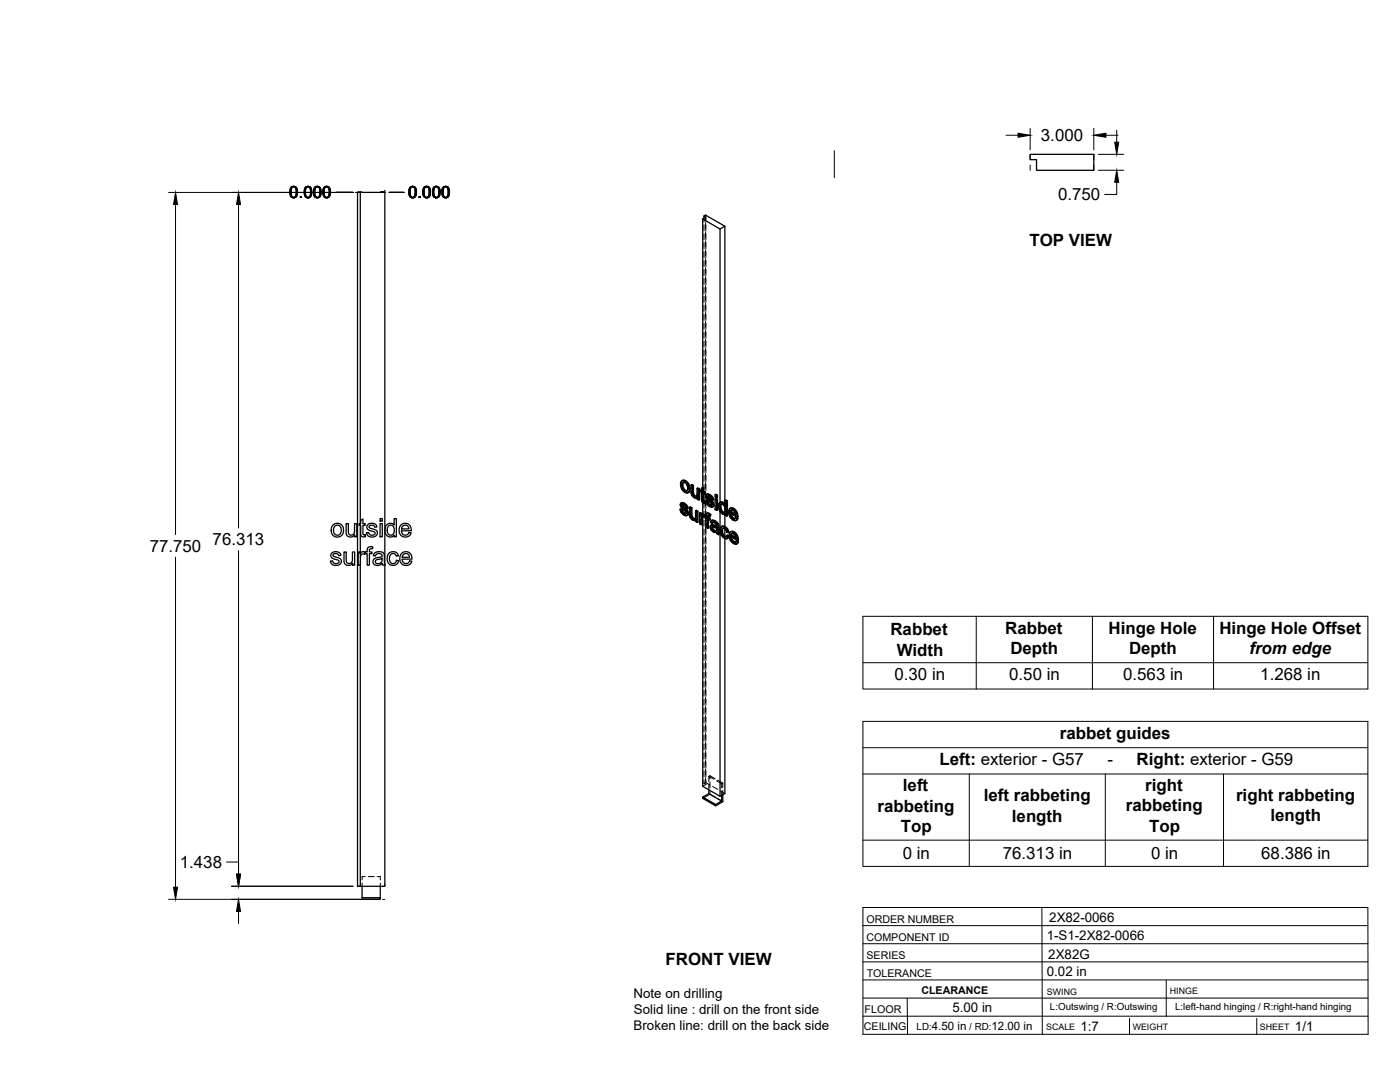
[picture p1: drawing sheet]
<svg xmlns="http://www.w3.org/2000/svg" width="559mm" height="432mm" viewBox="0 0 559 432" stroke-linecap="round" stroke-linejoin="round" font-family="sans-serif">
<!-- layer: Visible -->
<g fill="none" stroke="#000" stroke-width=".51">
<path d="M143.8 76.8h9.8v148.5M411.2 61.6h25.4v6.4h-22.9v-4.3h-2.5zM280.5 87.4v107.2M281 86.2l.6-.3 7.7 4.4-1.9 1.1-6.9-4M281 86.2l.7 .5-1.2 .7M281 86.2v.9M287.4 91.4v109.1M289.3 90.3v110.7M272.2 191.8l.8-.2 .7 .2zM272.2 191.8l-.5 .7-.1 .8 .5 1.9 1.6 1.5h.7l.5-.3M272.3 193.6l.3 1.5M272.6 195.1l.3-.2 .8 .8-.3 .2z"/>
<path d="M272.8 192.5l-.2 .9M272.9 194.9l-.3-1.5-.3 .1 .2-.8 .5-.2 .9 .6 .5 1.4-.2 1.4h-.8M273.4 192l1 1a1.92 1.92 0 0 1 1 2M273.7 195.7l.5 .2M273.7 191.8l1.2 1.3M274.6 193.3l.5 1.9 .3-.2-.2 1.2M275.1 195.2l-.2 1.2 .3-.2-.6 .5M275.8 193.5l.7 .4 .3-.2v3.2M276.5 193.9v3.1l.3-.1 .3 .6M276.5 197.1l.3 .6 .3-.2 .5 .4M276.8 197.7l.4 .4h.9l-.3 .1M276.8 193.7l-.7-.3-.3 .1v2.9l.3 1.1 .8 1a.97 .97 0 0 0 1.4 .1v.6l.5 .4"/>
<path d="M277.2 198.1l.6 .1M278.2 194.9l.6 .4 .4-.2v4.3l-.4 .2v-4.3M278.3 198.6l-.3 .2M279.2 195.1l-.7-.4-.3 .2v2.6l-.4 .7M280 195.5l-.5 .1v.6l.5 .3v3.3l.8 1h.8l-.1-.7-.6 .1M280 194.8l.9-.2v1.5M280.6 194.8v1.5l.3-.2 .6 .3M280.6 196.3l.6 .3 .3-.2v.6l-.3 .2v-.6M280.6 199.8l.7 .2M280.7 200l.8 .1M280.9 194.6l-.9 .2v1.1l-.5-.3M280.9 197v2.6"/>
<path d="M281.2 197.2l-.6-.4v2.9l.5 .1M281.6 199.9l.6 .2M282.1 197.3l1.3 .1M282.3 198.3l.1 .3 .3-.2 .2 .4M282.4 198.6l.2 .3a1.16 1.16 0 0 1 1.4 .8l.4 .4M282.4 197.2l-.4 .2M282.5 197.4l.6 .2 .3-.2 .7 .6M282.5 199.9l-.6-.2-.3 .2 .4 1.2 .9 .9a1.24 1.24 0 0 0 1.6 .2M282.6 198v.1M282.6 198.9l1.5 1.4 .3-.2 .4 .7M282.7 198.4l-.1-.3-.3 .2 .1-.2 1 .3 .5 1 .6 .2M282.8 197.2l-.9 .3-.2 .9 .4 .8 1.9 1.8-.2 .7"/>
<path d="M283.1 197.6l.7 .6 .3-.2 .5 .7M283.8 198.2l.5 .7 .3-.2 .2 .8-.3 .1-.2-.7M285.4 199.1l.3-.2 .7 .3-.4 .2zM285.4 197.4l.3-.2 .7 .4-.4 .2zM285.4 199.1v4.2l.6 .4M285.4 197.4v.8l.6 .4M286.4 199.2v4.3l-.4 .2v-4.3M286.4 197.6v.8l-.4 .2v-.8M289.4 199.7l.6 .3 .3-.1v5.9l-.3 .2v-6M290.3 199.9l-.6-.4-.3 .2v2.1l-.4-.7M133 209.4l1.7-.6 1.4 .5 .9 1.3v2.1l-.8 1.1-1.8 .5-1.5-.7-.7-1.6a2.9 2.9 0 0 1 .8-2.6zM133.5 210.1l.6-.4 .9-.1 .9 .7 .3 1.8-.8 1.3-1.2 .1-.8-.6-.3-1.5z"/>
<path d="M138.2 209h.8l.1 3.7a1.31 1.31 0 0 0 1.7 .7 1.31 1.31 0 0 0 .7-1.6v-2.8h.9v5.2h-.8v-.8a1.86 1.86 0 0 1-2.2 .9 1.86 1.86 0 0 1-1.2-2.1zM143.8 209v-132.2h-1.1v276.9h1.1M143.8 209.6v11.4M144 207.6l.9-.5v1.9h.9v.6h-.9v3.4l.2 .4h.7l.1 .8h-1.3l-.6-.6v-4h-.7v-.6h.7zM146.7 209.5l.9-.6h1.6a1.47 1.47 0 0 1 1.2 1.4l-.8 .1a1.17 1.17 0 0 0-1.2-.9 1.17 1.17 0 0 0-1.1 .9l.4 .4 2.1 .6a1.6 1.6 0 0 1 .7 2 1.6 1.6 0 0 1-2 .9l-1.5-.3-.7-1.4 .9-.1 .4 .8 .5 .3 1.3-.3a.73 .73 0 0 0 .3-.9 .73 .73 0 0 0-.9-.4l-1.1-.3a1.41 1.41 0 0 1-1-2.2zM151.7 209h.9v5.2h-.9zM151.7 206.9h.9v1.1h-.9zM154.2 209.6l1.2-.7a1.86 1.86 0 0 1 1.9 .7v-2.7h.9v7.3h-.8v-.6a2.17 2.17 0 0 1-2.7 .4 2.17 2.17 0 0 1-1.1-2.4zM154.9 210.1l.5-.4 .8-.1 1 .8 .2 1.8-.8 1.2-1.2 .1-.7-.9-.1-1.5zM160 209.6a2.46 2.46 0 0 1 2.9-.5 2.46 2.46 0 0 1 1.2 2.7h-3.9l.3 1 .8 .7a1.46 1.46 0 0 0 1.9-1l.9 .1-.5 1-.9 .6-1.5 .1-1.2-.7-.7-1.7 .1-1.1zM160.7 210l.6-.4 1 .1 .6 .5 .3 .9h-2.9zM271.4 203.3l.6 .2"/>
<path d="M271.9 200.7l1.3 .1M272 203.5l.4-.2 .2 .9-.3 .1zM272.1 201.7l.7 .5M272.2 202l.2 .4a1.49 1.49 0 0 1 1.6 .9l.3 .2M272.2 200.6l-.4 .2M272.3 204.3l.7 .7h.8M272.3 200.8l.6 .2 .3-.2 .8 .6M272.4 203.3l-.7-.2-.3 .2 .5 1.3 .8 .8a1.26 1.26 0 0 0 1.6 .2M272.4 202.4l1.5 1.3 .4-.2 .4 .7M272.5 201.4l-.1 .1M272.5 201.8l-.1-.3-.3 .2 .1-.2 1 .3 .5 1 .7 .3M272.6 204.2l.7 .6"/>
<path d="M272.6 200.6l-.8 .2-.3 .9 .4 .9 1.8 1.7 .2 .5-.3 .3M272.9 201l.7 .6 .4-.2 .5 .7M273 205l.6 .1M273.6 201.6l.5 .7 .4-.2 .2 .8-.3 .2-.3-.8M273.7 205.1h-.1M273.9 203.7l.4 .6 .4-.1 .1 .7M274.3 204.3l.2 .8 .3-.2-.2 .6M274.5 205.1l-.2 .5 .3-.1-.4 .3M275.2 202.4l.7 .4 .3-.2v3.2M275.9 202.8v3.1l.3-.1 .3 .6M275.9 206l.3 .6 .3-.2 .4 .4M276.2 206.6l.4 .4h.9"/>
<path d="M276.2 202.6l-.7-.3-.3 .1v3.1l.3 1.1 .8 .8a.97 .97 0 0 0 1.4 .1M276.6 207l.6 .2M277.5 207l-.3 .2M277.6 203.8l.7 .4 .3-.2v4.3l-.3 .2v-4.3M277.7 207.5v.7l.6 .3M277.7 207.6l-.2 .1M278.6 204l-.7-.4-.3 .2v2.7l-.4 .7M279.8 205.1v.6l.7-.5 .4 .1M280 206.4l.2 2.8-.3 .2v-2.2M280.1 204.9l-.6-.3-.3 .1v4.3l.7 .4M280.2 205.4l.7-.1 .6 .4M280.3 206.1v.1"/>
<path d="M280.5 200.5v4.7l-.4 .2v-.5l-.3 .2-.6-.4M280.6 205.4l.6 .5M281 206.6l-.8-.5-.2 .3 .3-.2-.1 .8M281.2 206.5l.6 .3v3.7l.6 .4M281.2 206.5v-.4l-.2 .5M281.2 200.3l.1 .7M281.2 206.5l-.2 .1M282.2 204.9h.9l.6 .4M282.2 200.1l.3-.2 .3 .8-.3 .2zM282.4 206.6l.7 .4 .3-.2v.6l-.3 .2v-.6M282.5 204.7l-.5 .2M282.5 200.9l.7 .6h.8"/>
<path d="M282.7 207.3v3.4l-.3 .2v-3.8l.7 .5M282.7 205.7v.7M282.8 205.1l.6 .4 .3-.2-.4 .8 .1-.6M282.8 200.7l.7 .7M283.1 204.9l-.6-.2-.5 .3-.2 1.2-.6-.3 .6-.1M283.2 201.5l.6 .2M283.3 206.1a.45 .45 0 0 0-.5-.5 .45 .45 0 0 0-.4 .6v.4l.3-.2 .7 .4M283.9 209.6l.7-.2 1.4 .5M283.9 201.7h-.1M284.1 210.7l.2 .6 .3-.2 .6 .5M284.1 200.3l.4 .6 .3-.1 .2 .7M284.2 210.4l-.1 .3 .3-.2 .2 .6"/>
<path d="M284.2 209.4l-.5 .2M284.3 211.3l.5 .5h1h-1M284.3 210.3l-.1 .1M284.4 207.8l.8 .3 .3-.2 .8 .6M284.4 210.3l.8 .3a.72 .72 0 0 1 .8 .6 .72 .72 0 0 1-.5 .8M284.4 210.3l-.2 .1M284.4 210.3v.2M284.5 200.9l.2 .8 .3-.2-.2 .6M284.5 208.4l-.4 .5 .6-.5 1.1 .9a.48 .48 0 0 1 .1 .8 .48 .48 0 0 1-.7-.2l-.9-.3M284.6 209.4l-1 .3-.2 1 .7 1.1 1.1 .7a.63 .63 0 0 1 .7 0 .63 .63 0 0 1 .3 .5l.6 .4M284.7 201.7l-.2 .5 .3-.1-.5 .3M284.7 207.6l-.8 .2"/>
<path d="M285.2 208.1l.8 .6 .3-.2 .4 .5M285.5 207.9l-.8-.3-.9 .3-.3 .5 .6 .5M286 208.7l.4 .5 .3-.2 .2 .7M286.4 209.2l.2 .6 .3-.1 .1 2.9M286.6 209.8l.1 2.9 .3-.1 .1 .6-.3 .2-.1-.6M287.4 204.2v113.6l-6.9-4v-107.7M287.4 202.4l.3 1.4M287.5 200.4h1.2l.6 .6M287.7 201.3h.7l.7 .8 .3 1.1-.2 1.4M287.7 201.3l-.3 1.1 .4-.2 .3 1.4M287.7 203.8l.4-.2 .7 .8-.5 .1zM287.8 201.2l-.1 .1"/>
<path d="M287.8 200.3l-.5 .2M288 201.2l-.2 1M288.1 212l.3 1.4 .3-.2 .7 .8M288.2 210.1l.9 .2 .3-.2 1 1M288.4 213.4l.7 .8h.8M288.4 200.6l.6 .5h.4M288.4 204.6h.8M288.5 209.9l-.6 .3M288.6 210.8l-.2 1M288.7 200.4l-.9-.1-.7 .4-.2 2.1 1 2 1 .5 .5-.2v.6l.6 .3M288.8 204.4l.4 .1M289.1 210.3l.9 .8a.88 .88 0 0 1 .7 .5 .88 .88 0 0 1-.1 1l-.5-1.3"/>
<path d="M289.3 214.9v101.8l-1.9 1.1M289.3 202.6v1.7M289.3 205.2v4.9M289.3 211.1v2.9M289.4 210.1l-.9-.2-.7 .4-.3 .6v1.4l.9 2 1 .7h.7M289.4 205.1l-.2 .2M290 213.7l.7 .4M290.6 212.6l-.6-.3-.6-1.1-.9-.4-.4 1.2 .3-.2 .3 1.4M290.7 214.1l.3-.1-.2 .5-.7 .5zM291 214l-.6-.5-.7 .8-.6-.1M291.3 202.9h.9a1.88 1.88 0 0 1 1.9 1.3M291.5 212.3h.9a1.88 1.88 0 0 1 1.9 1.2"/>
<path d="M291.5 204.3l2.1 1.2-.5-1.4-.9-.6-.6 .3-.1 .5 .3-.2 1.7 1M291.7 213.6l2.1 1.2-.6-1.4-.8-.5h-.4l-.3 .7 .3-.1 1.7 .9M291.8 206.1l.8 .9 .8-.1M291.8 205.1l.3 .9M292 203.5l-.2 .6M292 214.4l.3 .9M292 215.5l.8 .8h.8M292.2 212.9l-.2 .6M292.5 203.1l1 .9a1.94 1.94 0 0 1 1.1 2.1M292.6 207l.6 .1M292.7 212.4l1.1 1a1.96 1.96 0 0 1 .9 2M292.8 216.3l.5 .2"/>
<path d="M292.9 202.9l-.9-.3-1 .6-.2 1.1 .2 1.4 .7 1.1 1.2 .9h.9l.7-.8M293.1 212.2l-1-.2-.9 .7-.2 1.3 .3 1.2 .7 1.1 1.2 .8h.7l.8-.8M293.3 207l-.1 .1M293.5 216.4l-.2 .1M293.6 206.7l.6 .4M293.8 204.3l.4 1.9 .4-.1-.4 .1M293.8 216l.6 .5M293.9 213.7l.5 1.9 .3-.2-.3 .2M294.2 206.4l-2.8-1.5 .4 1.2 .3-.1 .8 .8M294.4 215.8l-2.8-1.6 .4 1.3 .3-.2 .8 .9M294.5 206.9l-.7 .8M294.5 206.9l-.6-.4-.7 .6"/>
<path d="M294.7 216.3l-.7 .8M294.7 216.3l-.6-.5-.8 .7M132.4 220.7l1.2-.5h1.1a1.53 1.53 0 0 1 1.4 1.4l-.9 .1a1.17 1.17 0 0 0-1.1-.9 1.17 1.17 0 0 0-1.2 .9l3.1 1.5a1.85 1.85 0 0 1-.4 2.1 1.85 1.85 0 0 1-2.2 .3l-1.1-.6-.4-1 .9-.2 .3 .8 .7 .3 1.2-.2a.81 .81 0 0 0 .2-1.1 .81 .81 0 0 0-1-.3l-1.2-.4a1.35 1.35 0 0 1-.6-2.2zM137.3 220.3h.9v2.9a1.31 1.31 0 0 0 1.3 1.7 1.31 1.31 0 0 0 1.2-1.8v-2.8h.9v5.2h-.8v-.7a1.86 1.86 0 0 1-2.3 .8 1.86 1.86 0 0 1-1.2-2.1zM143 220.3h.7v.8a1.26 1.26 0 0 1 2.1-.7l.8-.1v-1.2a1.56 1.56 0 0 1 2.2-.9l-.1 .8a.81 .81 0 0 0-.9 0 .81 .81 0 0 0-.4 .8v.5h1.1v.7h-1.1v4.5h-.8v-4.5h-.8v-.4l-.3 .7-.8-.2-.7 .5-.2 3.9h-.8zM143.8 225.5v128.2M149.5 220.8l.7-.5 1.2-.1 1.7 .5 .6 4.8h-.9l-.2-.6-1 .6-1.5 .1-.8-.4-.4-.7a1.74 1.74 0 0 1 2-2l.6-.1a.8 .8 0 0 0 1-.8 .8 .8 0 0 0-1.1-.7l-1.1 .2-.4 .8-.9-.1zM149.9 223.7l2.6-.8v.3a1.44 1.44 0 0 1-1 1.6 1.44 1.44 0 0 1-1.7-.7zM153.6 225.5v128.2h-9.8M155.2 220.9l1.2-.7 1.4 .1 .8 .6 .4 .9-.8 .2a1.44 1.44 0 0 0-1.9-1 1.44 1.44 0 0 0-.9 1.9l.4 1.4 .7 .6 1.1-.2 .6-1.1 .9 .1-.5 1.2a2.49 2.49 0 0 1-3.2 .2 2.49 2.49 0 0 1-.8-3.1zM160.3 220.9a2.46 2.46 0 0 1 2.9-.5 2.46 2.46 0 0 1 1.2 2.7h-3.9l.2 1 .8 .7a1.43 1.43 0 0 0 2-1l.9 .2-.5 .9-.9 .6-1.6 .1-1.1-.7-.6-.9-.1-1.1 .1-.9zM161 221.3l.6-.4 1 .1 .6 .4 .3 1h-3z"/>
<path d="M282.9 315.2v1.5l-2.4 1.4v.5l5.1 3v-.5l-5.1-3M282.9 316.7l5.2 3-2.5 1.4M288.1 317.4v2.3M288.5 317.1v2.8l-2.9 1.7M144.5 353.7v5.2h7.3v-.7h-7.3M151.8 353.7v4.5"/>
</g>
<!-- layer: Hidden -->
<g fill="none" stroke="#000" stroke-width=".4">
<path d="M281 87.1v1.4M281 89.7v2.4M281 93.3v2.4M281 96.9v2.4M281.6 85.9v1.8M281.6 88.9v2.4M281.6 92.5v2.4M281.6 96.1v2.3M281.6 99.6v2.4M281.7 86.7v1.8M281.7 89.7v2.4M281.7 93.3v2.4"/>
<path d="M281.7 96.9v2.4M281 100.4v2.4M281 104v2.4M281 107.6v2.4M281 111.1v2.4M281 114.7v2.4M281 118.3v2.4M281.6 103.2v2.4M281.6 106.8v2.4M281.6 110.3v2.4M281.6 113.9v2.4M281.6 117.5v2.4"/>
<path d="M281.7 100.4v2.4M281.7 104v2.4M281.7 107.6v2.4M281.7 111.1v2.4M281.7 114.7v2.4M281.7 118.3v2.4M281 121.9v2.3M281 125.4v2.4M281 129v2.4M281 132.6v2.4M281 136.2v2.3M281 139.7v2.4"/>
<path d="M281.6 121.1v2.3M281.6 124.6v2.4M281.6 128.2v2.4M281.6 131.8v2.4M281.6 135.3v2.4M281.6 138.9v2.4M281.7 121.9v2.3M281.7 125.4v2.4M281.7 129v2.4M281.7 132.6v2.4M281.7 136.2v2.3M281.7 139.7v2.4"/>
<path d="M281 143.3v2.4M281 146.9v2.3M281 150.5v2.3M281 154v2.4M281 157.6v2.4M281.6 142.5v2.4M281.6 146.1v2.3M281.6 149.6v2.4M281.6 153.2v2.4M281.6 156.8v2.4M281.7 143.3v2.4M281.7 146.9v2.3"/>
<path d="M281.7 150.5v2.3M281.7 154v2.4M281.7 157.6v2.4M281 161.2v2.3M281 164.7v2.4M281 168.3v2.4M281 171.9v2.4M281 175.5v2.3M281 179v2.4M281.6 160.4v2.3M281.6 163.9v2.4M281.6 167.5v2.4"/>
<path d="M281.6 171.1v2.3M281.6 174.6v2.4M281.6 178.2v2.4M281.7 161.2v2.3M281.7 164.7v2.4M281.7 168.3v2.4M281.7 171.9v2.4M281.7 175.5v2.3M281.7 179v2.4M271.9 193.1l.5 1.9-.3 .2M272.4 195l1.3 1.3-.3 .2M272.5 191.6l-.9 1.7"/>
<path d="M272.8 192.5l-.2 .1M272.9 192.4h.8l-.3 .2M273.7 192.4l.8 .9-.3 .2M273.7 196.3l.9 .3-.3 .2M274.5 195.8l-.3 .1M274.5 193.3l.3 1.4-.4 .2M274.8 194.7l-.1 .8-.5 .4M274.9 196.5l-.3 .1M276.1 193.4l.1 3.3-.3 .2M276.2 196.7l.2 .7-.3 .1M276.4 197.4l.4 .6-.3 .2M276.8 198l.6 .5-.3 .1"/>
<path d="M277.4 198.5l.8 .2 .4-.3-.3 .2M278.1 198.1h.1M278.3 198l-.4 .2M278.4 198.6h-.1M278.4 197.8l-.3 .3M278.5 194.7v2.8l-.4 .5M278.6 198.4v.7l-.3 .1M278.6 199.1l.6 .3M279.8 196l.5 .3-.3 .2M279.8 195.5v.5l-.3 .2M280 195.5l.3 .2M280.3 196.3l.1 3.4-.4 .2"/>
<path d="M280.3 194.6v1.1l-.3 .2M280.4 199.7l.2 .5-.3 .1M280.5 194.6v2.4M280.5 198.2v2.3M280.6 196.8l.3-.2v.4M280.9 196.6l.6 .4M281 182.6v2.4M281 186.2v2.4M281 189.7v2.4M281 193.3v2.4M281 196.9v2.4M281.6 181.8v2.4"/>
<path d="M281.6 185.4v2.3M281.6 188.9v2.4M281.6 192.5v2.4M281.6 196.1v2.4M281.6 199.6v2.4M281.7 182.6v2.4M281.7 186.2v2.4M281.7 189.7v2.4M281.7 193.3v2.4M281.7 196.9v2.4M281.9 199.7l.5 1.3-.3 .2M282 197.9l.2 .6-.4 .2"/>
<path d="M282.1 197.4l-.4 .6M282.2 198.5l.4 .7-.4 .1M282.3 197.2l-.5 .4M282.5 198l.3-.2-.2 .2M282.6 199.2l1.6 1.5-.4 .2M282.7 197.9l-.3 .2M282.8 197.8l.6 .2-.3 .2M283.4 198l.6 .5-.3 .2M284 198.5l.2 .7-.3 .2M284.2 199.2l.6 .3M285.7 197.2v.9l-.3 .1M285.7 198.9v1.5"/>
<path d="M285.7 198.1l.7 .3M289.7 199.5v2.1l-.3 .2M143.8 209v.6M271.7 203.1l.5 1.3-.3 .2M271.8 201.3l.2 .6-.3 .2M271.9 200.8l-.4 .6M272 201.9l.4 .7-.3 .2M272.1 200.6l-.5 .4M272.2 204.4l1.1 1-.3 .1M272.3 201.4l.3-.1-.1 .1M272.4 202.6l1.6 1.5-.3 .2M272.6 201.3l-.4 .2"/>
<path d="M272.6 201.3l.6 .1-.3 .2M273.2 201.4l.6 .6-.3 .1M273.3 205.4l.8 .3-.3 .1M273.8 202l.3 .6-.4 .2M274 204.9l-.2 .1M274 204.1l.2 .5-.3 .2M274 204.9l-.3 .2 .3-.2M274.1 202.6l.6 .3M274.2 204.6l-.2 .3M274.5 205.6l-.4 .1M275.5 202.3l.1 3.3-.3 .2M275.6 205.6l.2 .7-.3 .2"/>
<path d="M275.8 206.3l.4 .6-.3 .2M276.2 206.9l.6 .5-.3 .2M276.8 207.4l.7 .2 .5-.3-.2 .2M277.5 207h.1M277.7 206.9l-.4 .2M277.8 206.7l-.3 .3M277.9 203.6v2.8l-.4 .5M278 207.3v.7l-.3 .2M278 208l.6 .3M279.5 207.3v1.6l-.3 .1M279.5 208.9l.7 .3M279.5 204.6v1.5"/>
<path d="M280.1 206.1l.8-.1-.3 .2M280.1 205.4v.1M280.2 206.1l.3-.2-.2 .2M280.4 205.2l-.6 .5M280.5 205.2v.9M280.6 200.2l.6 .4-.4 .2M280.9 206l.4 .4M281 200.4v2.4M281 204v2.4M281 207.6v2.4M281 211.2v2.4M281 214.7v2.4"/>
<path d="M281 218.3v2.4M281.2 200.6l.4 .2M281.2 206.1l.3-.1-.2 .4M281.5 205.7v.1M281.5 206.3l.6 .3-.3 .2M281.5 206l-.2 .4M281.5 205.7l-.3 .3M281.6 203.2v2.4M281.6 206.8v2.4M281.6 210.4v2.3M281.6 213.9v2.4M281.6 217.5v2.4"/>
<path d="M281.7 200.4v2.4M281.7 204v2.4M281.7 207.6v2.4M281.7 211.2v2.4M281.7 214.7v2.4M281.7 218.3v2.4M281.8 205.8l.3 .2M282.1 209.1v1.2l-.3 .2M282.1 210.3l.6 .4M282.1 206.6v1.3M282.2 205l-.1 1-.3 .2M282.3 204.7l-.5 .4"/>
<path d="M282.4 201l1.1 1-.3 .1M282.4 207.1l.3-.2v.4M282.5 205.7l.4-.2-.2 .2M282.7 206.9l.7 .5M282.9 205.5l.4 .1-.4 .2M283.3 205.6l.3 .3M283.5 202l.8 .2-.3 .2M283.7 210.1l.4 1.1-.4 .2M283.8 209.6l-.4 .7M283.8 208.3l.7 .4M284 209.5l-.5 .3M284.1 211.2l.9 .9-.3 .2"/>
<path d="M284.1 201.5h-.1M284.1 207.7l-.6 .7M284.2 200.7l.1 .5-.3 .2M284.2 201.5l-.3 .2 .2-.2M284.2 207.6l-.4 .3M284.3 201.2l-.2 .3M284.4 208.4l.4-.1-.3 .1M284.5 210.2l.2-.1zM284.5 210.2l-.2 .1M284.6 210.1l-.4 .2M284.6 202.2h-.3M284.7 210.1l1.6 .5-.3 .2"/>
<path d="M284.8 208.3l.6 .1-.3 .2M285 212.1l.7 .2-.3 .2M285.4 208.4l.7 .7-.3 .2M285.7 212.3h.7l-.4 .1M285.7 201.6v1.6l-.3 .1M285.7 203.2l.7 .3M286 209.9l.3 .1M286 211.7l-.3 .2M286.1 209.1l.2 .7-.3 .2M286.2 211.5l-.4 .3M286.3 210.6l-.1 .9-.3 .2M286.3 209.8l-.3 .4"/>
<path d="M286.4 212.3l.1 .6-.3 .1M286.5 212.9l.6 .3M287.1 201.8l.2 1.3-.3 .2M287.3 200.7l-.2 1.1-.3 .2M287.3 203.1l.6 1.1-.3 .2M287.4 200.5v1.2M287.4 202.9v1.3M287.6 200.4l-.6 .5M287.7 211.4l.5 2-.3 .2M287.9 204.2l.8 .8-.3 .1M287.9 210.3l-.2 1.1-.3 .2M288 201.1h.7l-.3 .2"/>
<path d="M288 201.1l-.2 .1M288 201.1v.1M288.1 201.1l-.3 .1M288.2 213.4l1.2 1.3-.3 .1M288.2 210l-.6 .5M288.6 210.8l-.2 .1M288.7 210.7l.8 .1-.4 .1M288.7 205l.7 .1 .4-.2-.4 .2M288.7 201.1l.8 .8-.4 .2M289.3 201v1.6M289.3 204.3v.9M289.3 210.1v1"/>
<path d="M289.3 214v.9M289.4 201.1l.3 .5M289.4 214.7l1.1 .1M289.5 210.8l.5 .5-.3 .2M289.5 201.9l.3 1.5-.4 .2M289.5 205.1h-.1M289.8 203.4l-.2 .8-.4 .3 .3-.1M289.8 204.9v.6l-.4 .2M289.8 205.5l.5 .3M290 211.3l.3 .8-.3 .2M290 214.1l-.1 .1M290.3 212.1l.6 .3"/>
<path d="M290.4 213.5l-.7 .8M291.1 204.1l.5 1.9-.3 .2M291.3 213.5l.5 1.9-.3 .2M291.4 204.9l.4-.2v.4M291.6 206l1.3 1.4-.3 .2M291.6 202.7l-.8 1.6M291.6 214.2l.4-.2v.4M291.8 204.7l2.7 1.6M291.8 215.4l1.3 1.3-.3 .2M291.8 212.1l-.8 1.6M292 214l2.7 1.6M292 203.5l-.2 .1"/>
<path d="M292.1 203.4l.8 .1-.4 .1M292.2 212.9h-.2M292.3 212.7l.8 .1-.4 .2M292.9 203.5l.7 .8-.3 .2M292.9 207.4l1.1 .2-.4 .2M293.1 212.8l.7 .9-.3 .2M293.1 216.7l1.1 .3-.4 .2M293.4 206.9h.1M293.5 205.1l.4 .2M293.6 206.9l-.3 .1 .2-.1M293.6 216.3h.1M293.6 204.3l.3 1-.3 .2"/>
<path d="M293.7 216.3l-.2 .1M293.7 214.4l.4 .3M293.8 216.2l-.3 .2M293.8 213.7l.3 1-.3 .1M293.9 206.5l-.4 .4M294.1 215.8l-.4 .5M294.1 207.5l-.1 .1M294.3 216.9l-.1 .1M143.8 221v1.7M143.8 223.9v1.6M153.6 225.3v.2M281 221.9v2.4"/>
<path d="M281 225.4v2.4M281 229v2.4M281 232.6v2.4M281 236.2v2.3M281 239.7v2.4M281.6 221.1v2.4M281.6 224.6v2.4M281.6 228.2v2.4M281.6 231.8v2.4M281.6 235.4v2.3M281.6 238.9v2.4M281.7 221.9v2.4"/>
<path d="M281.7 225.4v2.4M281.7 229v2.4M281.7 232.6v2.4M281.7 236.2v2.3M281.7 239.7v2.4M281 243.3v2.4M281 246.9v2.4M281 250.5v2.3M281 254v2.4M281 257.6v2.4M281.6 242.5v2.4M281.6 246.1v2.4"/>
<path d="M281.6 249.6v2.4M281.6 253.2v2.4M281.6 256.8v2.4M281.7 243.3v2.4M281.7 246.9v2.4M281.7 250.5v2.3M281.7 254v2.4M281.7 257.6v2.4M281 261.2v2.3M281 264.8v2.3M281 268.3v2.4M281 271.9v2.4"/>
<path d="M281 275.5v2.3M281 279v2.4M281.6 260.4v2.3M281.6 263.9v2.4M281.6 267.5v2.4M281.6 271.1v2.4M281.6 274.7v2.3M281.6 278.2v2.4M281.7 261.2v2.3M281.7 264.8v2.3M281.7 268.3v2.4M281.7 271.9v2.4"/>
<path d="M281.7 275.5v2.3M281.7 279v2.4M281 282.6v2.4M281 286.2v2.4M281 289.8v2.3M281 293.3v2.4M281 296.9v2.4M281.6 281.8v2.4M281.6 285.4v2.3M281.6 288.9v2.4M281.6 292.5v2.4M281.6 296.1v2.4"/>
<path d="M281.6 299.7v2.3M281.7 282.6v2.4M281.7 286.2v2.4M281.7 289.8v2.3M281.7 293.3v2.4M281.7 296.9v2.4M281 312.6l.7 .5M281 300.5v2.4M281 304v2.4M281 307.6v2.4M281 311.2v1.4M281.6 303.2v2.4"/>
<path d="M281.6 306.8v2.4M281.6 310.4v1.8M281.6 312.2l-.6 .4M281.6 312.2l1.8 1.1M281.7 300.5v2.4M281.7 304v2.4M281.7 307.6v2.4M281.7 311.2v1.9M281.7 313.1l-1.2 .7M282.9 313.1v2.1M282.9 309.8l2.1 1.2M283.4 310.9v-1.3l-.5 .2v2.1"/>
<path d="M283.4 317l-2.9 1.6M283.4 312.1v2.4M283.4 315.7v1.3M283.4 309.6l2 1.1M283.4 317l2 1.2M284.4 313.9l2.1 1.1M286 311.6l2.1 1.2 .4-.3M286.4 311.3l2.1 1.2M286.4 318.7l2.1 1.2M287.5 315.6l1.8 1.1M288.1 312.8v1.7M288.1 315.7v1.7"/>
<path d="M288.5 312.5v1.7M288.5 315.4v1.7M144.5 352.4v1.3M145.8 349.8h-1.3v1.4M147 349.8h2.4M150.5 349.8h1.3v1.4M151.8 352.4v1.3"/>
</g>
<!-- layer: Reference -->
<path d="M141.8 76.8h2.7h-1.8v.9M142.7 76.8h1.8M151.8 76.8h1.8M153.6 75.9v.9h-.9M411.2 61.6v2.1M411.2 65.8v2.2M436.6 61.6v2.1M436.6 65.8v2.2M142.7 352.8v.9h.9M152.7 358.9h.9M153.6 352.8v.9h-.9" fill="none" stroke="#000" stroke-width=".4"/>
<!-- layer: Hidden Narrow -->
<path d="M276.1 196l-.3 .2M278.5 197l-.3 .2M280.3 198.8l-.3 .1M273.3 203.5l-.3 .1M275.5 204.9l-.3 .2M277.9 205.9l-.3 .2M282.1 205.6l-.3 .2M283.5 200.1l-.3 .1M285.3 210.3l-.3 .2M286.3 210.9l-.3 .2" fill="none" stroke="#000" stroke-width=".4"/>
<!-- layer: Visible Narrow -->
<path d="M276.8 196.1l-.3 .2M280.9 199.2l-.3 .1M283.5 199.3l-.3 .2M273.3 202.7l-.3 .2M276.2 205l-.3 .2M282.7 206l-.3 .2M285.2 209.6l-.3 .2M287 210.4l-.4 .1M287 211.3l-.4 .2" fill="none" stroke="#000" stroke-width=".4"/>
<!-- layer: Titleblock -->
<path d="M344.4 362.2h201.6l.1 50.6h-201.7zM344.4 376.6h201.6M344.4 369.4h201.6M415.9 362.2l.1 50.6M344.4 383.9h201.6M344.4 398.3h201.6M344.4 391.1h201.6M362.1 398.3l.1 14.4M465.5 391.3v14.4M344.4 405.5h201.7M450.8 406.4v6.4M501.6 406.4v6.4" fill="none" stroke="#000" stroke-width=".4"/>
<!-- layer: Custom Tables -->
<path d="M344.4 246h201.6v29h-201.6zM389.7 246v29M436 246v29M484.4 246v29M344.4 264.5h201.6M344.4 287.9h201.6v57.9h-201.6zM344.4 298.4h201.6M344.4 308.9h201.6M386.9 308.9v36.9M441.2 308.9v36.9M488.4 308.9v36.9M344.4 335.3h201.6" fill="none" stroke="#000" stroke-width=".4"/>
<!-- layer: FD_Dimensions -->
<g fill="none" stroke="#000" stroke-width=".4">
<path d="M401.5 54h4.9M411.2 51.2v8.6M436.6 51.2v8.6M441.4 54h4.8M445.7 51.9v4.9M67.3 76.8h73.6M155.4 76.8h5.8M438.4 61.6h10.1M438.4 67.9h10.1M445.7 72.8v4.8h-4.8M70.1 81.6v131.7M95.2 81.6v129.1"/>
<path d="M95.2 219.7v129.1M70.1 222.3v131.8M67.3 358.9h83.6M90.4 344h4.8M92.4 353.7h48.5M95.2 363.7v4.9"/>
</g>
<path d="M406.4 53.2l4.8 .8-4.8 .8zM436.6 54l4.8-.8v1.6zM444.9 56.8h1.6l-.8 4.8zM445.7 67.9l.8 4.9h-1.6zM70.1 76.8l.8 4.8h-1.6zM95.2 76.8l.8 4.8h-1.6zM69.3 354.1h1.6l-.8 4.8zM94.4 348.8h1.6l-.8 4.9zM95.2 358.9l.8 4.8h-1.6z" fill="#000" stroke="#000" stroke-width=".4"/>
<!-- layer: Smart Centers -->
<path d="M333 60.1v10.9" fill="none" stroke="#000" stroke-width=".4"/>
<g font-size="6.7">
<text x="415.5" y="56.3">3.000</text>
<text x="115.5" y="79.2">0.000</text>
<text x="162.9" y="79.2">0.000</text>
<text x="422.3" y="80">0.750</text>
<text x="410.9" y="98.2">TOP VIEW</text>
<text x="59.8" y="220.2">77.750</text>
<text x="84.9" y="217.6">76.313</text>
<text x="355.4" y="253.6">Rabbet</text>
<text x="401.2" y="252.9">Rabbet</text>
<text x="442.5" y="252.9">Hinge Hole</text>
<text x="486.7" y="252.9">Hinge Hole Offset</text>
<text x="357.9" y="261.6">Width</text>
<text x="403.3" y="261">Depth</text>
<text x="450.6" y="261">Depth</text>
<text x="498.7" y="261">from edge</text>
<text x="357" y="271.4">0.30 in</text>
<text x="402.8" y="271.4">0.50 in</text>
<text x="448.3" y="271.4">0.563 in</text>
<text x="503" y="271.4">1.268 in</text>
<text x="423" y="294.8">rabbet guides</text>
<text x="375" y="305.4">Left: exterior - G57</text>
<text x="442.1" y="305.4">-</text>
<text x="453.7" y="305.4">Right: exterior - G59</text>
<text x="360.4" y="315.8">left</text>
<text x="457.1" y="315.8">right</text>
<text x="350.3" y="323.9">rabbeting</text>
<text x="392.7" y="319.8">left rabbeting</text>
<text x="449.4" y="323.8">rabbeting</text>
<text x="493.4" y="319.8">right rabbeting</text>
<text x="403.9" y="327.9">length</text>
<text x="507" y="327.8">length</text>
<text x="359.5" y="331.9">Top</text>
<text x="458.6" y="331.9">Top</text>
<text x="71.8" y="346.4">1.438</text>
<text x="360.3" y="342.9">0 in</text>
<text x="400.2" y="342.9">76.313 in</text>
<text x="459.4" y="342.9">0 in</text>
<text x="503.4" y="342.9">68.386 in</text>
<text x="265.7" y="385.2">FRONT VIEW</text>
</g>
<g font-size="5.3">
<text x="418.8" y="368">2X82-0066</text>
<text x="417.8" y="375.1">1-S1-2X82-0066</text>
<text x="418.4" y="382.6">2X82G</text>
<text x="417.8" y="389.5">0.02 in</text>
<text x="252.9" y="398.4">Note on drilling</text>
<text x="253" y="404.9">Solid line : drill on the front side</text>
<text x="380.1" y="404">5.00 in</text>
<text x="252.9" y="411.2">Broken line: drill on the back side</text>
<text x="431.3" y="411.5">1:7</text>
<text x="516.9" y="411.5">1/1</text>
</g>
<g font-size="4.6">
<text x="371.9" y="411.2">4.50 in</text>
<text x="395.8" y="411.2">12.00 in</text>
</g>
<g font-size="4.3">
<text x="345.8" y="368.4">ORDER NUMBER</text>
<text x="345.8" y="375.5">COMPONENT ID</text>
<text x="345.8" y="382.7">SERIES</text>
<text x="345.9" y="389.9">TOLERANCE</text>
<text x="367.7" y="396.7">CLEARANCE</text>
<text x="345.1" y="404.3">FLOOR</text>
<text x="344.8" y="411.1">CEILING</text>
</g>
<g font-size="3.9">
<text x="419.1" y="403.1">L:Outswing / R:Outswing</text>
<text x="469" y="403.1">L:left-hand hinging / R:right-hand hinging</text>
<text x="365.9" y="411.2">LD:</text>
<text x="386.9" y="411.2">/ RD:</text>
</g>
<g font-size="3.5">
<text x="417.9" y="397">SWING</text>
<text x="466.9" y="396.9">HINGE</text>
<text x="417.5" y="410.9">SCALE</text>
<text x="452.1" y="410.9">WEIGHT</text>
<text x="502.9" y="410.9">SHEET</text>
</g>
</svg>
